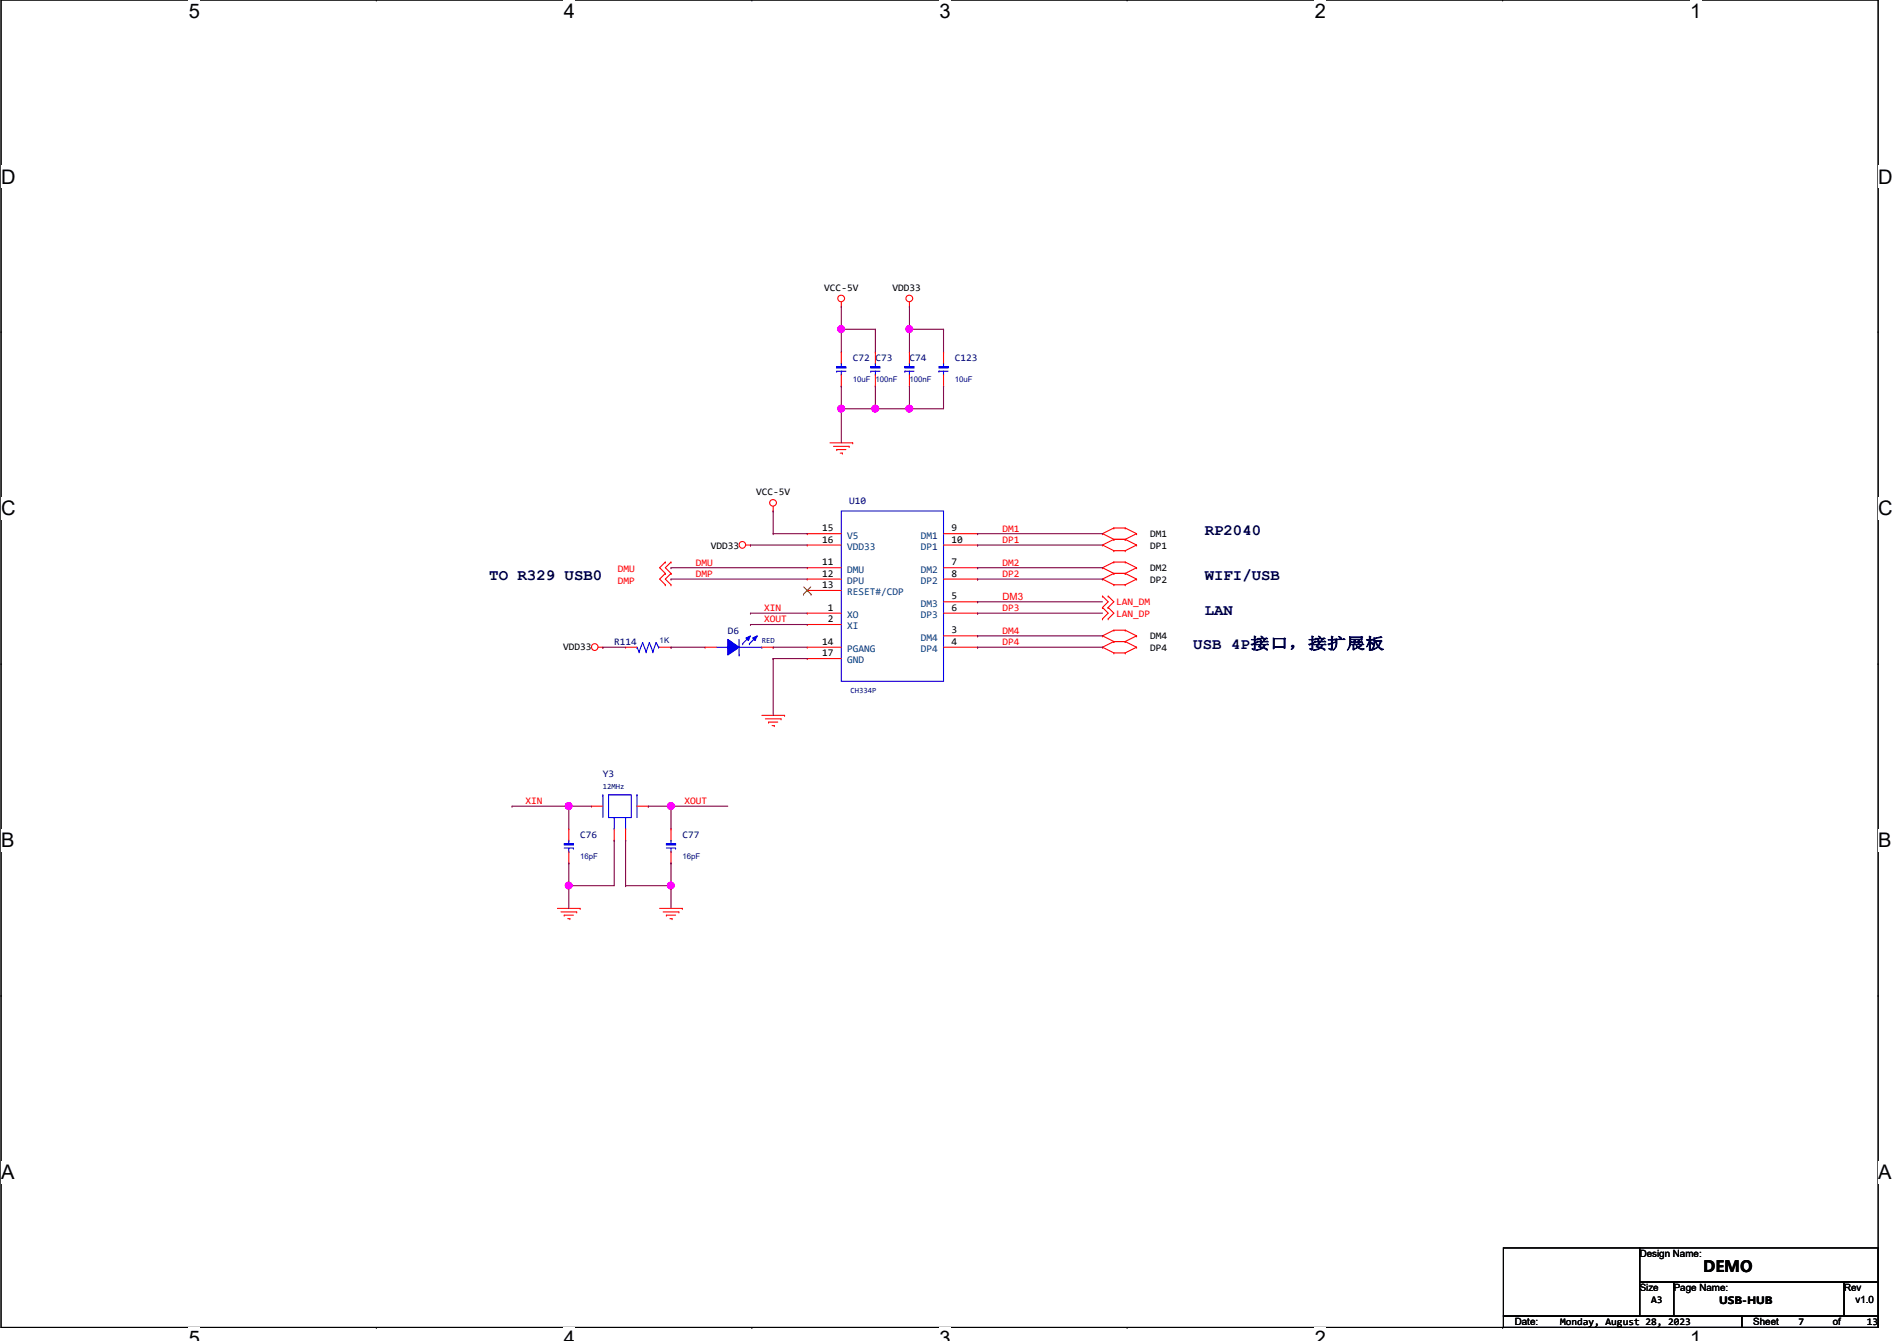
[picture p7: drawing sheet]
<svg xmlns="http://www.w3.org/2000/svg" width="297mm" height="210mm" viewBox="0 0 297 210" stroke-linecap="round" stroke-linejoin="round" font-family="sans-serif">
<path d="M.2 0h293.9v207.9h-293.9z" fill="none" stroke="#000" stroke-width=".17"/>
<g fill="#fff">
<path d="M29.5 0h1.8v3.5h-1.8z"/>
<path d="M29.5 207.9h1.8v2h-1.8z"/>
</g>
<path d="M58.9 0h.1M58.9 207.9h.1" fill="none" stroke="#000" stroke-width=".17"/>
<g fill="#fff">
<path d="M88.3 0h1.7v3.5h-1.7z"/>
<path d="M88.3 207.9h1.7v2h-1.7z"/>
</g>
<path d="M117.7 0h.1M117.7 207.9h.1" fill="none" stroke="#000" stroke-width=".17"/>
<g fill="#fff">
<path d="M147.1 0h1.7v3.5h-1.7z"/>
<path d="M147.1 207.9h1.7v2h-1.7z"/>
</g>
<path d="M176.5 0h.1M176.5 207.9h.1" fill="none" stroke="#000" stroke-width=".17"/>
<g fill="#fff">
<path d="M205.9 0h1.7v3.5h-1.7z"/>
<path d="M205.9 207.9h1.7v2h-1.7z"/>
</g>
<path d="M235.3 0h.1M235.3 207.9h.1" fill="none" stroke="#000" stroke-width=".17"/>
<g fill="#fff">
<path d="M264.7 0h1.7v3.5h-1.7z"/>
<path d="M264.7 207.9h1.7v2h-1.7z"/>
<path d="M.2 26h2.2v3.4h-2.2z"/>
<path d="M294.1 26h2.2v3.4h-2.2z"/>
<path d="M.2 77.9h2.2v3.5h-2.2z"/>
<path d="M294.1 77.9h2.2v3.5h-2.2z"/>
</g>
<path d="M.2 51.9h.1M294.1 51.9h.1" fill="none" stroke="#000" stroke-width=".17"/>
<g fill="#fff">
<path d="M.2 129.9h2v3.4h-2z"/>
<path d="M294.1 129.9h2.1v3.4h-2.1z"/>
</g>
<path d="M.2 103.9h.1M294.1 103.9h.1" fill="none" stroke="#000" stroke-width=".17"/>
<path d="M.2 103.9h.1M294.1 103.9h.1" fill="none" stroke="#000" stroke-width=".16"/>
<g fill="#fff">
<path d="M.2 181.8h2v3.5h-2z"/>
<path d="M294.1 181.8h2.1v3.5h-2.1z"/>
</g>
<path d="M.2 155.9h.1M294.1 155.9h.1M235.4 195.4h21.3v10.7h-21.3zM256.7 195.4h37.4v5.3h-37.4zM235.4 206.1h37.4v1.8h-37.4zM256.7 200.7h5.4v5.4h-5.4zM262.1 200.7h26.7v5.4h-26.7zM272.8 206.1h21.3v1.8h-21.3zM288.8 200.7h5.3v5.4h-5.3z" fill="none" stroke="#000" stroke-width=".17"/>
<g fill="none" stroke="#f00" stroke-width=".17">
<path d="M131.7 48h.1M131.7 47.3v.7M142.4 48h.1M142.4 47.3v.7M121.1 79.3v.7M130 69.3h3.5M130.5 69.9h2.5M131 70.4h.1M131 70.4h1.5M131.6 71h.3M131.9 71h.1M133 69.9h.1"/>
<path d="M133.5 69.3h.1M104.2 88h.1M104.2 89.8h.1M104.2 91.6h.1M104.2 88l-.9 .9 .9 .9M104.2 89.8l-.9 .9 .9 .9M105.1 88h.1M105.1 89.8h.1M105.1 91.6h.1M105.1 88l-.9 .9 .9 .9M105.1 89.8l-.9 .9 .9 .9M116.8 85.3h.7"/>
<path d="M117.5 85.3h.1M121.1 80h.1M126.4 96h.1M126.4 97.8h.1M126.4 88.9h.1M126.4 90.7h.1M126.4 92.5h.1M126.4 83.6h.1M126.4 85.3h.1M126.4 85.3h5.3M126.4 96h5.3M126.4 97.8h5.3"/>
<path d="M126.4 88.9h5.3M126.4 90.7h5.3M126.4 83.6h5.3M126.4 92.5h5.3M147.7 85.3h5.4M147.7 96h5.4M147.7 99.6h5.4M147.7 94.2h5.4M147.7 88.9h5.4M147.7 90.7h5.4M147.7 83.6h5.4M153.1 99.6h.1"/>
<path d="M153.1 94.2h.1M153.1 96h.1M153.1 88.9h.1M153.1 90.7h.1M153.1 83.6h.1M153.1 85.3h.1M172.6 85.3h.1M172.6 83.6h.1M172.6 99.6h.1M172.6 88.9h.1M172.6 90.7h.1M172.6 95.1h.1"/>
<path d="M172.6 96.9h.1M172.6 93.3h.1M172.6 85.3l1.8 .9M172.6 83.6l1.8 .9M172.6 99.6l1.8 .9M172.6 88.9l1.8 .9M172.6 90.7l1.8 .9M172.6 95.1l.9 .9-.9 .9M172.6 93.3l.9 .9-.9 .9M173.5 96.9h.1M173.5 95.1h.1M173.5 93.3h.1"/>
<path d="M173.5 95.1l.9 .9-.9 .9M173.5 93.3l.9 .9-.9 .9M174.4 84.5h.1M174.4 86.2h.1M174.4 82.7h.1M174.4 98.7h.1M174.4 88h.1M174.4 89.8h.1M174.4 91.6h.1M174.4 84.5l-1.8 .8M174.4 84.5h1.8M174.4 86.2h1.8"/>
<path d="M174.4 82.7l-1.8 .9M174.4 82.7h1.8M174.4 98.7l-1.8 .9M174.4 98.7h1.8M174.4 88l-1.8 .9M174.4 88h1.8M174.4 89.8h1.8M174.4 89.8l-1.8 .9M174.4 91.6h1.8M176.2 84.5h.1M176.2 86.2h.1M176.2 82.7h.1"/>
<path d="M176.2 98.7h.1M176.2 88h.1M176.2 89.8h.1M176.2 91.6h.1M176.2 84.5l1.8 .8M176.2 82.7l1.8 .9M176.2 98.7l1.8 .9M176.2 88l1.8 .9M176.2 89.8l1.8 .9M178 85.3h.1M178 83.6h.1M178 99.6h.1"/>
<path d="M178 88.9h.1M178 90.7h.1M178 85.3l-1.8 .9M178 83.6l-1.8 .9M178 99.6l-1.8 .9M178 88.9l-1.8 .9M178 90.7l-1.8 .9M93.7 101.3h.7M94.4 101.3h.1M98 101.3h.1M98 101.3h1.7M103.3 101.3h1.8"/>
<path d="M105.1 101.3h.1M119.3 112h3.5M119.8 112.6h2.5M120.4 113.1h.1M120.4 113.1h1.4M120.9 113.6h.3M121.2 113.6h.1M122.3 112.6h.1M122.8 112h.1M126.4 101.3h.1M126.4 103.1h.1M126.4 101.3h5.3"/>
<path d="M126.4 103.1h5.3M147.7 101.3h5.4M153.1 101.3h.1M172.6 101.3h.1M172.6 101.3l1.8 .9M174.4 100.5h.1M174.4 102.2h.1M174.4 100.5h1.8M174.4 100.5l-1.8 .8M174.4 102.2h1.8M176.2 100.5h.1M176.2 102.2h.1"/>
<path d="M176.2 100.5l1.8 .8M178 101.3h.1M178 101.3l-1.8 .9M87.3 142.2h3.5M87.8 142.8h2.5M88.3 143.3h.1M88.3 143.3h1.5M88.9 143.8h.3M89.2 143.8h.1M90.3 142.8h.1M90.8 142.2h.1M103.3 142.2h3.5"/>
<path d="M103.8 142.8h2.5M104.3 143.3h.1M104.3 143.3h1.5M104.9 143.8h.3M105.2 143.8h.1M106.3 142.8h.1M106.8 142.2h.1"/>
<circle cx="131.7" cy="46.7" r=".52"/>
<circle cx="142.4" cy="46.7" r=".52"/>
<circle cx="121.1" cy="78.7" r=".52"/>
<circle cx="116.2" cy="85.3" r=".52"/>
<circle cx="93.1" cy="101.3" r=".52"/>
</g>
<g fill="none" stroke="#00f" stroke-width=".17">
<path d="M141.7 58.1h.1M141.7 58.1h1.4M142.4 58.7h.1M142.4 56.9h.1M142.4 56.9v.5M142.4 58.1v.6M131.7 80h16v26.7h-16zM99.7 101.3h.1M99.7 101.3l.4 .8M100.1 102.1h.1M100.6 100.6h.1M100.6 100.6l.6 1.5"/>
<path d="M100.6 100.6l-.5 1.5M101.2 102.1h.1M101.7 100.6h.1M101.7 100.6l.5 1.5M101.7 100.6l-.5 1.5M102.2 102.1h.1M102.7 100.6h.1M102.7 100.6l.4 .7M102.7 100.6l-.5 1.5M103.1 101.3h.1M103.1 101.3h.2"/>
</g>
<path d="M125.8 93h.1M125.9 91.9l1.1 1.1M127 91.9l-1.2 1.1M127 93h.1" fill="none" stroke="#804000" stroke-width=".16"/>
<path d="M141.7 57.4h1.4v.2h-1.4z" fill-rule="evenodd" fill="#00f"/>
<path d="M141.7 57.4h1.4v.2h-1.4zM147 58.1h.1M147 58.1h1.5M147.7 58.7h.1M147.7 56.9h.1M147.7 56.9v.5M147.7 58.1v.6" fill="none" stroke="#00f" stroke-width=".17"/>
<path d="M142.4 55.1h.1M142.4 55.1v1.8M142.4 58.7v1.8M142.4 60.5h.1" fill="none" stroke="#f00" stroke-width=".17"/>
<path d="M147 57.4h1.5v.2h-1.5z" fill-rule="evenodd" fill="#00f"/>
<path d="M147 57.4h1.5v.2h-1.5zM112.2 101.3h1.8M114 101.3h.1M115.7 102.6h.1M115.7 100.1v2.5M115.7 101.3h3.6M119.3 101.3h.1" fill="none" stroke="#00f" stroke-width=".17"/>
<path d="M147.7 55.1h.1M147.7 55.1v1.8M147.7 58.7v1.8M147.7 60.5h.1" fill="none" stroke="#f00" stroke-width=".17"/>
<path d="M114 100.1l1.7 1.2-1.7 1.3z" fill-rule="evenodd" fill="#00f"/>
<path d="M114 100.1l1.7 1.2-1.7 1.3z" fill="none" stroke="#00f" stroke-width=".17"/>
<path d="M117.9 99.9l.7-.3-.4 .7z" fill-rule="evenodd" fill="#00f"/>
<path d="M117.9 99.9l.7-.3-.4 .7z" fill="none" stroke="#00f" stroke-width=".17"/>
<path d="M116.8 99.9l.7-.3-.3 .7z" fill-rule="evenodd" fill="#00f"/>
<path d="M116.8 99.9l.7-.3-.3 .7zM117.3 99.7l-1 1.1M118.4 99.7l-1.1 1.1M116.3 100.8h.1M117.3 100.8h.1M104.3 132.8h1.5M105.1 133.3h.1M105.1 131.6h.1M105.1 131.6v.5M105.1 132.8v.5M105.8 132.8h.1" fill="none" stroke="#00f" stroke-width=".17"/>
<path d="M110.4 101.3h.1M110.4 101.3h1.8M119.3 101.3h1.8M121.1 101.3h.1" fill="none" stroke="#f00" stroke-width=".17"/>
<path d="M104.3 132.1h1.5v.2h-1.5z" fill-rule="evenodd" fill="#00f"/>
<g fill="none" stroke="#00f" stroke-width=".17">
<path d="M131 58.1h.1M131 58.1h1.5M131.7 58.7h.1M131.7 56.9h.1M131.7 56.9v.5M131.7 58.1v.6M94.4 124.5h.1M94.4 124.5v3.5M95.3 124.5h3.5v3.5h-3.5zM96.2 129.8h.1M96.2 128v1.8M98 129.8h.1"/>
<path d="M98 128v1.8M99.7 124.5h.1M99.7 124.5v3.5M104.3 132.1h1.5v.2h-1.5z"/>
</g>
<path d="M92.6 126.2h.1M92.6 126.2h1.8M96.2 131.6h.1M96.2 129.8v1.8M98 131.6h.1M98 129.8v1.8M99.7 126.2h1.8M101.5 126.2h.1M105.1 129.8h.1M105.1 135.1h.1M105.1 129.8v1.8M105.1 133.3v1.8" fill="none" stroke="#f00" stroke-width=".17"/>
<path d="M131 57.4h1.5v.2h-1.5z" fill-rule="evenodd" fill="#00f"/>
<path d="M131 57.4h1.5v.2h-1.5zM136.4 58.1h.1M136.4 58.1h1.4M137.1 58.7h.1M137.1 56.9h.1M137.1 56.9v.5M137.1 58.1v.6" fill="none" stroke="#00f" stroke-width=".17"/>
<path d="M131.7 55.1h.1M131.7 55.1v1.8M131.7 58.7v1.8M131.7 60.5h.1" fill="none" stroke="#f00" stroke-width=".17"/>
<path d="M136.4 57.4h1.4v.2h-1.4z" fill-rule="evenodd" fill="#00f"/>
<path d="M136.4 57.4h1.4v.2h-1.4zM88.3 132.8h1.5M89.1 133.3h.1M89.1 131.6h.1M89.1 131.6v.5M89.1 132.8v.5M89.8 132.8h.1" fill="none" stroke="#00f" stroke-width=".17"/>
<path d="M137.1 55.1h.1M137.1 55.1v1.8M137.1 58.7v1.8M137.1 60.5h.1" fill="none" stroke="#f00" stroke-width=".17"/>
<path d="M88.3 132.1h1.5v.2h-1.5z" fill-rule="evenodd" fill="#00f"/>
<path d="M88.3 132.1h1.5v.2h-1.5z" fill="none" stroke="#00f" stroke-width=".17"/>
<path d="M89.1 129.8h.1M89.1 135.1h.1M89.1 129.8v1.8M89.1 133.3v1.8" fill="none" stroke="#f00" stroke-width=".17"/>
<path d="M131.7 51.6h.1M131.7 51.6h5.4M131.7 51.6v3.5M142.4 48h.1M142.4 48v3.6M105.1 88.9h.1M105.1 88.9h21.3" fill="none" stroke="#800040" stroke-width=".17"/>
<circle cx="131.7" cy="51.5" r=".54" fill="#f0f"/>
<circle cx="131.7" cy="51.5" r=".54" fill="none" stroke="#f0f" stroke-width=".17"/>
<g fill="none" stroke="#800040" stroke-width=".17">
<path d="M137.1 51.6h.1M137.1 51.6v3.5M142.4 51.6h.1M142.4 51.6v3.5M131.7 60.5h.1M131.7 64h.1M131.7 60.5v8.8M137.1 60.5h.1M137.1 60.5v3.5M142.4 60.5h.1M142.4 60.5v3.5M105.1 90.7h.1"/>
<path d="M105.1 90.7h21.3M117.5 85.3h.1M117.5 85.3h8.9M153.1 83.6h.1M153.1 85.3h.1M153.1 88.9h.1M153.1 85.3h19.5M153.1 83.6h19.5M153.1 88.9h19.5M94.4 101.3h.1M94.4 101.3h3.6"/>
</g>
<circle cx="131.7" cy="64" r=".54" fill="#f0f"/>
<circle cx="131.7" cy="64" r=".54" fill="none" stroke="#f0f" stroke-width=".17"/>
<path d="M131.7 64h.1M131.7 64h10.7M137.1 64h.1" fill="none" stroke="#800040" stroke-width=".17"/>
<circle cx="137" cy="64" r=".54" fill="#f0f"/>
<circle cx="137" cy="64" r=".54" fill="none" stroke="#f0f" stroke-width=".17"/>
<g fill="none" stroke="#800040" stroke-width=".17">
<path d="M117.5 96h.1M117.5 97.8h.1M117.5 96h8.9M117.5 97.8h8.9M153.1 90.7h.1M153.1 94.2h.1M153.1 96h.1M153.1 99.6h.1M153.1 90.7h19.5M153.1 94.2h19.5M153.1 96h19.5M153.1 99.6h19.5"/>
<path d="M153.1 101.3h.1M153.1 101.3h19.5M80.2 126.2h.1M80.2 126.2h12.4M89.1 126.2h.1M89.1 126.2v3.6"/>
</g>
<circle cx="89" cy="126.2" r=".54" fill="#f0f"/>
<circle cx="89" cy="126.2" r=".54" fill="none" stroke="#f0f" stroke-width=".17"/>
<path d="M101.5 126.2h.1M101.5 126.2h12.5M105.1 126.2h.1M105.1 126.2v3.6" fill="none" stroke="#800040" stroke-width=".17"/>
<circle cx="105" cy="126.2" r=".54" fill="#f0f"/>
<circle cx="105" cy="126.2" r=".54" fill="none" stroke="#f0f" stroke-width=".17"/>
<path d="M121.1 103.1h.1M121.1 103.1v8.9M89.1 135.1h.1M89.1 138.7h.1M89.1 135.1v3.6M96.2 131.6h.1M96.2 131.6v7.1h-7.1M98 131.6h.1M98 131.6v7.1M105.1 135.1h.1M105.1 135.1v3.6" fill="none" stroke="#800040" stroke-width=".17"/>
<circle cx="89" cy="138.7" r=".54" fill="#f0f"/>
<circle cx="89" cy="138.7" r=".54" fill="none" stroke="#f0f" stroke-width=".17"/>
<path d="M89.1 138.7h.1M89.1 138.7v3.5M98 138.7h.1M98 138.7h7.1" fill="none" stroke="#800040" stroke-width=".17"/>
<circle cx="105" cy="138.7" r=".54" fill="#f0f"/>
<circle cx="105" cy="138.7" r=".54" fill="none" stroke="#f0f" stroke-width=".17"/>
<g fill="none" stroke="#800040" stroke-width=".17">
<path d="M142.4 51.6h.1M142.4 51.6h5.3M121.1 80h.1M121.1 83.6h.1M121.1 80v3.6M121.1 83.6h5.3M105.1 101.3h.1M105.1 101.3h5.3M121.1 103.1h.1M121.1 101.3h.1M121.1 103.1h5.3M121.1 101.3h5.3"/>
<path d="M105.1 138.7h.1M105.1 138.7v3.5"/>
</g>
<circle cx="142.4" cy="51.5" r=".54" fill="#f0f"/>
<circle cx="142.4" cy="51.5" r=".54" fill="none" stroke="#f0f" stroke-width=".17"/>
<path d="M147.7 51.6h.1M147.7 51.6v3.5M142.4 64h.1M147.7 60.5h.1M147.7 60.5v3.5h-5.3" fill="none" stroke="#800040" stroke-width=".17"/>
<circle cx="142.4" cy="64" r=".54" fill="#f0f"/>
<circle cx="142.4" cy="64" r=".54" fill="none" stroke="#f0f" stroke-width=".17"/>
<path d="M131.7 48h.1M131.7 48v3.6" fill="none" stroke="#800040" stroke-width=".17"/>
<circle cx="131.7" cy="51.5" r=".54" fill="#f0f"/>
<circle cx="131.7" cy="51.5" r=".54" fill="none" stroke="#f0f" stroke-width=".17"/>
<circle cx="131.7" cy="64" r=".54" fill="#f0f"/>
<circle cx="131.7" cy="64" r=".54" fill="none" stroke="#f0f" stroke-width=".17"/>
<circle cx="137" cy="64" r=".54" fill="#f0f"/>
<circle cx="137" cy="64" r=".54" fill="none" stroke="#f0f" stroke-width=".17"/>
<circle cx="89" cy="126.2" r=".54" fill="#f0f"/>
<circle cx="89" cy="126.2" r=".54" fill="none" stroke="#f0f" stroke-width=".17"/>
<circle cx="105" cy="126.2" r=".54" fill="#f0f"/>
<circle cx="105" cy="126.2" r=".54" fill="none" stroke="#f0f" stroke-width=".17"/>
<circle cx="89" cy="138.7" r=".54" fill="#f0f"/>
<circle cx="89" cy="138.7" r=".54" fill="none" stroke="#f0f" stroke-width=".17"/>
<circle cx="105" cy="138.7" r=".54" fill="#f0f"/>
<circle cx="105" cy="138.7" r=".54" fill="none" stroke="#f0f" stroke-width=".17"/>
<circle cx="142.4" cy="51.5" r=".54" fill="#f0f"/>
<circle cx="142.4" cy="51.5" r=".54" fill="none" stroke="#f0f" stroke-width=".17"/>
<circle cx="142.4" cy="64" r=".54" fill="#f0f"/>
<circle cx="142.4" cy="64" r=".54" fill="none" stroke="#f0f" stroke-width=".17"/>
<g font-size="3.1">
<text x="29.5" y="2.8">5</text>
<text x="88.3" y="2.8">4</text>
<text x="147.1" y="2.8">3</text>
<text x="205.9" y="2.8">2</text>
<text x="264.7" y="2.8">1</text>
<text x=".2" y="28.7">D</text>
<text x="294.1" y="28.7">D</text>
<text x=".2" y="80.7">C</text>
<text x="294.1" y="80.7">C</text>
<text x=".2" y="132.7">B</text>
<text x="294.1" y="132.7">B</text>
<text x=".2" y="184.6">A</text>
<text x="294.1" y="184.6">A</text>
<text x="29.5" y="210.7">5</text>
<text x="88.3" y="210.7">4</text>
<text x="147.1" y="210.7">3</text>
<text x="205.9" y="210.7">2</text>
<text x="264.7" y="210.7">1</text>
</g>
<g font-size="2.5" fill="#000040">
<text x="188.6" y="83.8">RP2040</text>
<text x="76.6" y="90.9">TO R329 USB0</text>
<text x="188.6" y="90.9">WIFI/USB</text>
<text x="186.9" y="101.6">USB 4P接接，接接接接</text>
<text x="188.6" y="96.2">LAN</text>
</g>
<text font-size="2.5" x="266.7" y="199.2">DEMO</text>
<g font-size="1.6">
<text x="129.1" y="45.6">VCC-5V</text>
<text x="139.7" y="45.6">VDD33</text>
<text x="118.4" y="77.6">VCC-5V</text>
<text x="128.7" y="83.2">15</text>
<text x="149" y="83.2">9</text>
<text x="111.3" y="85.9">VDD33</text>
<text x="128.7" y="88.5">11</text>
<text x="128.7" y="85">16</text>
<text x="149" y="88.5">7</text>
<text x="149" y="85">10</text>
<text x="180.1" y="85.9">DP1</text>
<text x="180.1" y="84.1">DM1</text>
<text x="180.1" y="89.5">DM2</text>
<text x="128.7" y="90.3">12</text>
<text x="128.7" y="92.1">13</text>
<text x="129.6" y="95.6">1</text>
<text x="149" y="93.9">5</text>
<text x="149" y="95.6">6</text>
<text x="149" y="90.3">8</text>
<text x="180.1" y="91.2">DP2</text>
<text x="88.2" y="101.7">VDD33</text>
<text x="128.7" y="101">14</text>
<text x="129.6" y="97.4">2</text>
<text x="149" y="99.2">3</text>
<text x="149" y="101">4</text>
<text x="180.1" y="100.1">DM4</text>
<text x="180.1" y="101.9">DP4</text>
<text x="128.7" y="102.7">17</text>
<text x="256.7" y="196.8">Design Name:</text>
<text x="256.7" y="202.2">Size</text>
<text x="258.5" y="204">A3</text>
<text x="262.1" y="202.2">Page Name:</text>
<text x="288.8" y="202.2">Rev</text>
<text x="290.5" y="204">v1.0</text>
<text x="237.2" y="207.5">Date:</text>
<text x="244.3" y="207.5">Monday, August 28, 2023</text>
<text x="269.2" y="204.2">USB-HUB</text>
<text x="274.5" y="207.5">Sheet</text>
<text x="281.6" y="207.5">7</text>
<text x="287" y="207.5">of</text>
<text x="292.3" y="207.5">13</text>
</g>
<g font-size="1.6" fill="#000080">
<text x="133.5" y="56.6">C72 C73</text>
<text x="142.4" y="56.6">C74</text>
<text x="149.5" y="56.6">C123</text>
<text x="133" y="79">U10</text>
<text x="96.2" y="101">R114</text>
<text x="114" y="99.2">D6</text>
<text x="94.4" y="121.6">Y3</text>
<text x="90.8" y="131.2">C76</text>
<text x="106.8" y="131.2">C77</text>
</g>
<g font-size="1.6" fill="#f00">
<text x="157" y="83.2">DM1</text>
<text x="96.7" y="89.6">DMU</text>
<text x="109" y="88.6">DMU</text>
<text x="157" y="85">DP1</text>
<text x="157" y="88.6">DM2</text>
<text x="96.7" y="91.4">DMP</text>
<text x="109" y="90.3">DMP</text>
<text x="119.6" y="95.7">XIN</text>
<text x="157" y="90.3">DP2</text>
<text x="157" y="93.9">DM3</text>
<text x="157" y="95.7">DP3</text>
<text x="174.7" y="94.8">LAN_DM</text>
<text x="119.6" y="97.5">XOUT</text>
<text x="157" y="99.2">DM4</text>
<text x="157" y="101">DP4</text>
<text x="174.7" y="96.6">LAN_DP</text>
<text x="82.3" y="125.9">XIN</text>
<text x="107.2" y="125.9">XOUT</text>
</g>
<g font-size="1.6" fill="#004080">
<text x="132.6" y="89.7">DMU</text>
<text x="132.6" y="84.3">V5</text>
<text x="132.6" y="86.1">VDD33</text>
<text x="144.2" y="89.7">DM2</text>
<text x="144.2" y="84.3">DM1</text>
<text x="144.2" y="86.1">DP1</text>
<text x="132.6" y="91.4">DPU</text>
<text x="132.6" y="93.2">RESET#/CDP</text>
<text x="144.2" y="95">DM3</text>
<text x="144.2" y="91.4">DP2</text>
<text x="132.6" y="96.8">XO</text>
<text x="132.6" y="98.6">XI</text>
<text x="144.2" y="100.3">DM4</text>
<text x="144.2" y="96.8">DP3</text>
<text x="132.6" y="102.1">PGANG</text>
<text x="132.6" y="103.9">GND</text>
<text x="144.2" y="102.1">DP4</text>
</g>
<g font-size="1.2" fill="#000080">
<text x="133.5" y="59.8">10uF 100nF</text>
<text x="142.4" y="59.8">100nF</text>
<text x="149.5" y="59.8">10uF</text>
<text x="103.3" y="100.7">1K</text>
<text x="119.3" y="100.7">RED</text>
<text x="133.2" y="108.5">CH334P</text>
<text x="94.4" y="123.5">12MHz</text>
<text x="90.8" y="134.5">16pF</text>
<text x="106.8" y="134.5">16pF</text>
</g>
</svg>
